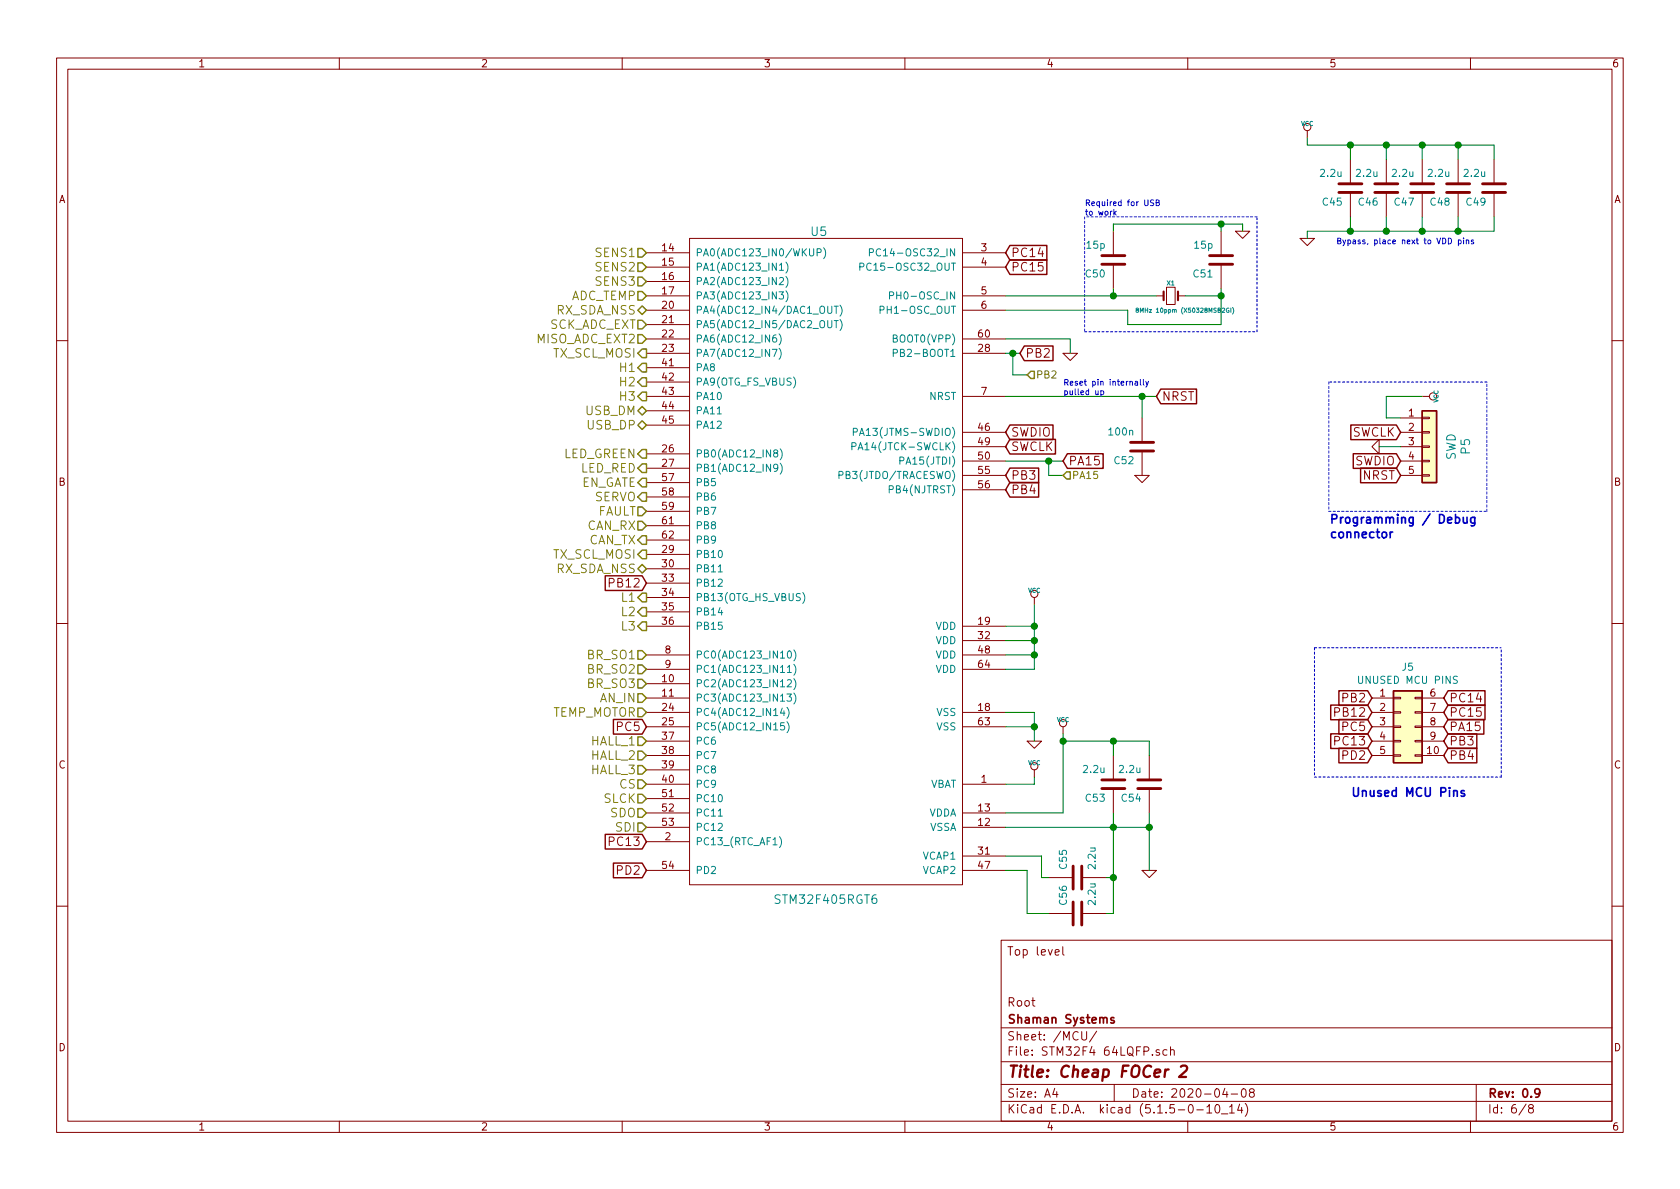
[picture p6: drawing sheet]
<svg xmlns="http://www.w3.org/2000/svg" width="297mm" height="210mm" viewBox="0 0 297 210" stroke-linecap="round" stroke-linejoin="round" font-family="sans-serif">
<g fill="none" stroke="#840000" stroke-width=".18">
<path d="M10 10.3h277v189.9h-277zM12 12.2h273v186.1h-273zM60 10.3v1.9M110 10.3v1.9M160 10.3v1.9M210 10.3v1.9M260 10.3v1.9M231.1 23.1v1.3M238.8 28.2v4.3M238.8 34v4.3M245.1 28.2v4.3M245.1 34v4.3"/>
<path d="M251.5 28.2v4.3M251.5 34v4.3M257.8 28.2v4.3M257.8 34v4.3M264.2 28.2v4.3M264.2 34v4.3M114.3 52.3h7.6M114.3 44.7h7.6M114.3 47.2h7.6M114.3 49.8h7.6M114.3 54.9h7.6M114.3 57.4h7.6"/>
<path d="M114.3 59.9h7.6M121.9 42.2h48.3v114.3h-48.3zM170.2 52.3h7.6M170.2 44.7h7.6M170.2 47.2h7.6M170.2 54.9h7.6M170.2 59.9h7.6M196.8 40.9v4.3M196.8 46.7v4.3M204.5 52.3h1.2M206.2 50.8h1.6v3h-1.6zM208.3 52.3h1.2"/>
<path d="M215.9 40.9v4.3M215.9 46.7v4.3M218.4 40.9h2.6l-1.3 1.3zM229.9 42.2h2.5l-1.3 1.2zM10 60.2h2M114.3 62.5h7.6M114.3 65h7.6M114.3 67.6h7.6M114.3 70.1h7.6M114.3 72.6h7.6M114.3 75.2h7.6M170.2 62.5h7.6"/>
<path d="M170.2 70.1h7.6M170.2 76.4h7.6M170.2 79h7.6M188 62.5h2.5l-1.3 1.2zM201.9 73.9v4.3M201.9 79.8v4.3M242.6 79l1.2-1.3v2.6zM247.6 76.4h3.9M247.6 79h3.9M247.6 73.9h3.9M251.5 76.3h1.2v.3h-1.2zM251.5 73.8h1.2v.2h-1.2z"/>
<path d="M251.5 78.9h1.2v.2h-1.2zM251.5 70.1h1.2M285 60.2h2M114.3 80.3h7.6M114.3 82.8h7.6M114.3 98h7.6M114.3 85.3h7.6M114.3 87.9h7.6M114.3 90.4h7.6M114.3 93h7.6M114.3 95.5h7.6M170.2 81.5h7.6"/>
<path d="M170.2 84.1h7.6M170.2 86.6h7.6M200.7 84.1h2.5l-1.3 1.2zM247.6 81.5h3.9M247.6 84.1h3.9M251.5 83.9h1.2v.3h-1.2zM251.5 81.4h1.2v.3h-1.2zM10 110.3h2M114.3 110.7h7.6M114.3 100.6h7.6M114.3 103.1h7.6M114.3 105.7h7.6"/>
<path d="M114.3 108.2h7.6M114.3 115.8h7.6M114.3 118.4h7.6M170.2 110.7h7.6M170.2 113.3h7.6M170.2 115.8h7.6M170.2 118.4h7.6M182.9 105.7v1.2M285 110.3h2M114.3 123.4h7.6M114.3 133.6h7.6M114.3 126h7.6"/>
<path d="M114.3 128.5h7.6M114.3 131.1h7.6M114.3 138.7h7.6M114.3 120.9h7.6M114.3 136.1h7.6M170.2 126h7.6M170.2 128.5h7.6M170.2 138.7h7.6M181.6 131.1h2.5l-1.2 1.2zM182.9 136.1v1.3M188 128.5v1.3M196.8 133.6v4.3"/>
<path d="M196.8 139.4v4.4M203.2 133.6v4.3M203.2 139.4v4.4M242.6 123.4h3.8M242.6 133.6h3.8M242.6 126h3.8M242.6 128.5h3.8M242.6 131.1h3.8M246.4 133.5h1.2v.2h-1.2zM246.4 130.9h1.2v.3h-1.2zM246.4 125.9h1.2v.2h-1.2zM246.4 123.3h1.2v.3h-1.2z"/>
<path d="M246.4 128.4h1.2v.2h-1.2zM250.2 133.5h1.3v.2h-1.3zM250.2 130.9h1.3v.3h-1.3zM250.2 125.9h1.3v.2h-1.3zM250.2 123.3h1.3v.3h-1.3zM250.2 128.4h1.3v.2h-1.3zM251.5 123.4h3.8M251.5 133.6h3.8M251.5 126h3.8M251.5 128.5h3.8M251.5 131.1h3.8M114.3 146.3h7.6"/>
<path d="M114.3 143.8h7.6M114.3 148.8h7.6M114.3 153.9h7.6M114.3 141.2h7.6M170.2 146.3h7.6M170.2 143.8h7.6M170.2 151.4h7.6M170.2 153.9h7.6M185.4 155.2h4.3M191.3 155.2h4.3M201.9 153.9h2.6l-1.3 1.3zM10 160.2h2"/>
<path d="M177 166.3h108v32h-108zM185.4 161.5h4.3M186.6 168.4l.7-.1-.1-.3-.4-.1-.2 .2v.7h.6M187.9 167.4v1.3l.2 .2M191.3 161.5h4.3M285 160.2h2M60 198.3v1.9M110 198.3v1.9M160 198.3v1.9M177 194.8h108M177 191.8h108M177 187.8h108"/>
<path d="M177 181.8h108M186.5 192.5l-.4 1h1M186.8 193v1M191.3 182.4v1.2l.3 .3h.2l.3-.3v-1.2M193.9 182.3l-1.3 2M197 191.8v3M205 185.7a.37 .37 0 0 0-.6 .1l.1 .2 .5 .2 .1 .1-.3 .3-.4-.1M206.3 185.7l-.4-.1-.3 .3 .1 .6 .2 .1 .4-.1M207 185.7a.37 .37 0 0 1 .6 .1v.8M207 185.1v1.5M210 198.3v1.9M211.6 196.3h1.2"/>
<path d="M213.4 195.8l.4-.5v1.5M213.4 196.8h.8M215 195.4l.3-.1a.94 .94 0 0 1 0 1.5 .8 .8 0 0 1-.6-.6 .8 .8 0 0 1 .3-.8zM216 197h1.1M216.6 192.5l-.4 1h.9M216.9 193v1M217.4 195.8l.4-.5v1.5M217.4 196.8h.8M217.7 193.5h1.1M219.2 195.2l-.4 1.1h.9M219.5 195.8v1M219.6 192.7l.4-.2a.94 .94 0 0 1 0 1.5 .82 .82 0 0 1-.4-1.3z"/>
<path d="M220.2 195.1a1.71 1.71 0 0 1 0 2.3M221.2 193.2l-.3-.3 .1-.2 .2-.2 .4 .1 .2 .2-.1 .2-.6 .2a.48 .48 0 0 0-.1 .7l.2 .1 .5-.1a.48 .48 0 0 0-.1-.7h-.1M260 198.3v1.9M261 191.8v6.5M269.8 195.2l-1.2 2M270.6 196l-.3-.2v-.2l.3-.3h.2l.3 .3-.1 .2-.6 .2a.48 .48 0 0 0-.1 .7l.3 .1 .4-.1a.48 .48 0 0 0-.2-.7"/>
<circle cx="231.1" cy="22.5" r=".63"/>
<circle cx="253.4" cy="70.1" r=".63"/>
<circle cx="182.9" cy="105" r=".63"/>
<circle cx="182.9" cy="135.5" r=".63"/>
<circle cx="188" cy="127.9" r=".63"/>
</g>
<path d="M197 180l-.4-.1-.2 .2 .1 .3 .5 .1v.3h-.6M272.2 193.2l-.2 .3-.5-.1-.1-.2v-.4l.1-.2 .5-.1 .2 .2a1.19 1.19 0 0 1-.2 1.2l-.5 .1" fill="none" stroke="#840000" stroke-width=".3"/>
<path d="M208.8 188.6l.3-.2h.5l.2 .2 .1 .4-.1 .3-1.3 1.1h1.2" fill="none" stroke="#840000" stroke-width=".41"/>
<g fill="none" stroke="#840000" stroke-width=".51">
<path d="M236.7 32.5h4.1M236.7 34h4.1M243.1 32.5h4M243.1 34h4M249.4 32.5h4.1M249.4 34h4.1M255.8 32.5h4M255.8 34h4M262.1 32.5h4.1M262.1 34h4.1M194.8 45.2h4.1M194.8 46.7h4.1"/>
<path d="M213.9 45.2h4M213.9 46.7h4M199.9 78.2h4.1M199.9 79.8h4.1M194.8 137.9h4.1M194.8 139.4h4.1M201.2 137.9h4M201.2 139.4h4M189.7 153.2v4M189.7 159.5v4.1M191.3 153.2v4M191.3 159.5v4.1"/>
</g>
<path d="M205.7 51.6v1.5M208.3 51.6v1.5" fill="none" stroke="#840000" stroke-width=".38"/>
<g fill="none" stroke="#008484" stroke-width=".18">
<path d="M137.7 51.6h.8l-.4 .5 .4 .1-.1 .6-.5 .1-.2-.1M137.7 59a1.4 1.4 0 0 1 0 2M137.8 49.2l.5-.1 .2 .3v.2l-.8 .7h.8M137.8 47.8h.7M139 46.3a1.47 1.47 0 0 1 0 2M139 48.9a1.47 1.47 0 0 1 0 1.9M139 51.4a1.47 1.47 0 0 1 0 2M144.5 44.6h.6v-.5l-.1-.1h-.5v1.3M145.6 43.8a1.47 1.47 0 0 1 0 1.9M147.5 54.1h.7M147.5 56.7h.7M147.9 54.1v1.3"/>
<path d="M147.9 56.7v1.3M148.5 54a1.4 1.4 0 0 1 0 1.9M148.5 56.5a1.4 1.4 0 0 1 0 1.9M152 47.2l.6-.1 .2-.1-.1-.3-.2-.2h-.5v1.3M153.7 44.6h.6l.1-.5-.2-.1h-.5v1.3M155.6 54.8l.7-.1v-.4l-.2-.2h-.5v1.3M155.7 44.1a.6 .6 0 0 0-.8 .4 .6 .6 0 0 0 .6 .8l.2-.2M157.3 52.3l.6-.1 .1-.2-.1-.3-.1-.1h-.5v1.3M201 54.8l-.1-.1a.22 .22 0 0 1 .2-.2 .22 .22 0 0 1 .2 .2 .31 .31 0 0 0-.4 .2 .31 .31 0 0 0 0 .3 .23 .23 0 0 0 .4-.1 .23 .23 0 0 0-.2-.3M217.3 54.5a.34 .34 0 0 0-.5 .4 .34 .34 0 0 0 .5 .3v-.3h-.2M217.6 54.5v.7M217.9 54.4h.1a.89 .89 0 0 1-.1 1.1"/>
<path d="M126.8 73.2h.7M137.7 61.6a1.4 1.4 0 0 1 0 1.9M137.9 79.4a1.47 1.47 0 0 1 0 1.9M150.6 78.9l.7-.1v-.4l-.7-.1v1.2M150.9 76.4l.6-.1v-.4l-.1-.2h-.5v1.3M157.9 62.4l.7-.1v-.4l-.7-.1v1.2M137 80.1l-.2-.2 .1-.3 .4-.1 .2 .2v.3l-.6 .2-.1 .1v.3l.2 .2h.4l.1-.2v-.4l-.2-.1M137.5 82.6l-.2 .3-.4-.1-.1-.2v-.3l.2-.2h.3l.2 .2a.88 .88 0 0 1-.2 1l-.4 .1M137.9 81.9a1.47 1.47 0 0 1 0 1.9M148.3 84h.6l.1-.5-.2-.1h-.5v1.2M159.1 81.5l.7-.1v-.5l-.2-.1h-.5v1.3M127 101.1h.7"/>
<path d="M139.2 118l.4-.4v1.3M139.2 118.9h.7M139.3 115.2l.2-.1a.69 .69 0 0 1 .4 .6 .69 .69 0 0 1-.4 .7l-.2-.1-.1-.4zM140.4 114.9a1.47 1.47 0 0 1 0 2M140.4 117.5a1.47 1.47 0 0 1 0 1.9M141.9 104.8a1.47 1.47 0 0 1 0 1.9M138.3 125.2l-.3 .9h.8M138.6 125.7v.8M138.7 127.8h-.7v.6l.5-.1 .2 .2v.3l-.2 .3-.5-.1M139.1 122.7h.8l-.4 .5 .4 .1v.6l-.2 .1-.6-.1M139.1 125.1a1.4 1.4 0 0 1 0 1.9M139.1 127.6a1.4 1.4 0 0 1 0 2"/>
<path d="M139.2 120.3l.5-.1 .2 .3v.2l-.8 .8h.8M140.4 120a1.47 1.47 0 0 1 0 1.9M140.4 122.5a1.47 1.47 0 0 1 0 2M127 144.3h.7M137.8 147.9a1.47 1.47 0 0 1 0 2"/>
</g>
<g fill="#ffffc2" stroke="#ffffc2" stroke-width=".18">
<path d="M246.4 122.2h5.1v12.7h-5.1z"/>
<path d="M251.5 72.6h2.5v12.7h-2.5z"/>
</g>
<g fill="none" stroke="#840000" stroke-width=".25">
<path d="M178.6 43.4h6.5v2.6h-6.5l-.8-1.3zM178.6 45.9h6.5v2.6h-6.5l-.8-1.3zM178.6 75.2h7.6v2.5h-7.6l-.8-1.3zM178.6 77.7h8v2.6h-8l-.8-1.3zM181.1 61.2h5.1v2.6h-5.1l-.8-1.3zM205.2 68.8h6.4v2.6h-6.4l-.7-1.3zM238.8 75.2h8.1l.7 1.2-.7 1.3h-8.1zM251.5 72.6h2.5v12.7h-2.5zM178.6 82.8h5v2.6h-5l-.8-1.3zM178.6 85.3h5v2.6h-5l-.8-1.3zM188.7 80.2h6.3v2.6h-6.3l-.7-1.3zM239.3 80.2h7.6l.7 1.3-.7 1.3h-7.6z"/>
<path d="M240.6 82.8h6.3l.7 1.3-.7 1.3h-6.3zM107 101.8h6.5l.8 1.3-.8 1.3h-6.5zM108.5 127.2h5l.8 1.3-.8 1.3h-5zM235.3 124.7h6.5l.8 1.3-.8 1.3h-6.5zM235.3 129.8h6.5l.8 1.3-.8 1.3h-6.5zM236.7 122.1h5.1l.8 1.3-.8 1.3h-5.1zM236.7 127.2h5.1l.8 1.3-.8 1.3h-5.1zM236.7 132.3h5.1l.8 1.3-.8 1.3h-5.1zM246.4 122.2h5.1v12.7h-5.1zM256 122.1h6.6v2.6h-6.6l-.7-1.3zM256 124.7h6.6v2.6h-6.6l-.7-1.3zM256 132.3h5.1v2.6h-5.1l-.7-1.3z"/>
<path d="M256 127.2h6.4v2.6h-6.4l-.7-1.3zM256 129.8h5.1v2.6h-5.1l-.7-1.3zM107 147.5h6.5l.8 1.3-.8 1.3h-6.5zM108.5 152.6h5l.8 1.3-.8 1.3h-5z"/>
</g>
<path d="M191.8 38.3v20.4M222.2 38.3h-30.4M191.8 58.7h30.4M222.2 58.7v-20.4M234.9 67.6v22.8M262.9 67.6h-28M234.9 90.4h28M262.9 90.4v-22.8M232.4 114.5v22.9M232.4 114.5h33M232.4 137.4h33M265.4 137.4v-22.9" fill="none" stroke="#0000c2" stroke-width=".18" stroke-dasharray=".4 .4"/>
<g fill="none" stroke="#008400" stroke-width=".18">
<path d="M215.9 39.6v1.3M231.1 24.4v1.2h33.1v2.6M238.8 25.6v2.6M238.8 38.3v2.6M245.1 25.6v2.6M245.1 38.3v2.6M251.5 25.6v2.6M251.5 38.3v2.6M257.8 25.6v2.6M257.8 38.3v2.6M264.2 38.3v2.6h-33.1v1.3M177.8 52.3h26.7"/>
<path d="M177.8 59.9h11.4v2.6M196.8 40.9v-1.3h22.9v1.3M196.8 51v1.3M209.5 52.3h6.4M215.9 51v6.4h-16.5v-2.5h-21.6M177.8 62.5h2.5M177.8 70.1h26.7M179.1 62.5v3.8h2.5M201.9 70.1v3.8M243.8 79h3.8M251.5 70.1h-6.4v3.8h2.5M177.8 81.5h10.2"/>
<path d="M185.4 81.5v2.6h2.6M177.8 115.8h5.1M177.8 113.3h5.1M177.8 110.7h5.1M182.9 106.9v11.5h-5.1M177.8 128.5h5.1M177.8 126h5.1v5.1M182.9 137.4v1.3h-5.1M188 129.8v14h-10.2M188 131.1h15.2v2.5M196.8 131.1v2.5M177.8 153.9h3.8v7.6h3.8"/>
<path d="M177.8 151.4h6.3v3.8h1.3M177.8 146.3h25.4M195.6 155.2h1.2M196.8 143.8v17.7h-1.2M203.2 143.8v10.1"/>
</g>
<g fill="none" stroke="#848400" stroke-width=".25">
<path d="M112.8 43.9h.7l.8 .8-.8 .8h-.7zM112.8 59.2h.7l.8 .7-.8 .8h-.7zM112.8 51.6h.7l.8 .7-.8 .8h-.7zM112.8 54.9l.7-.8 .8 .8-.8 .7zM112.8 49h.7l.8 .8-.8 .7h-.7zM112.8 46.5h.7l.8 .7-.8 .8h-.7zM112.8 56.6h.7l.8 .8-.8 .8h-.7zM112.8 62.5l.7-.8h.8v1.5h-.8zM112.8 75.2l.7-.8 .8 .8-.8 .7zM112.8 72.6l.7-.7 .8 .7-.8 .8zM113.5 69.3h.8v1.6h-.8l-.7-.8zM113.5 66.8h.8v1.5h-.8l-.7-.7z"/>
<path d="M113.5 64.3h.8v1.5h-.8l-.7-.8zM182.2 65.7h.7v1.2h-.7l-.6-.6zM112.8 92.2h.7l.8 .8-.8 .7h-.7zM112.8 95.5l.7-.8h.8v1.6h-.8zM112.8 80.3l.7-.8h.8v1.5h-.8zM112.8 82.8l.7-.8h.8v1.6h-.8zM112.8 85.3l.7-.7h.8v1.5h-.8zM112.8 89.7h.7l.8 .7-.8 .8h-.7zM113.5 87.1h.8v1.5h-.8l-.7-.7zM113.5 97.3h.8v1.5h-.8l-.7-.8zM188.6 83.4h.6v1.3h-.6l-.6-.6zM112.8 108.2l.7-.8h.8v1.6h-.8z"/>
<path d="M112.8 100.6l.7-.8 .8 .8-.8 .7zM112.8 115.1h.7l.8 .7-.8 .8h-.7zM112.8 117.6h.7l.8 .8-.8 .7h-.7zM113.5 110h.8v1.5h-.8l-.7-.8zM113.5 104.9h.8v1.5h-.8l-.7-.7zM112.8 122.7h.7l.8 .7-.8 .8h-.7zM112.8 125.2h.7l.8 .8-.8 .7h-.7zM112.8 135.4h.7l.8 .7-.8 .8h-.7zM112.8 137.9h.7l.8 .8-.8 .7h-.7zM112.8 120.1h.7l.8 .8-.8 .8h-.7zM112.8 130.3h.7l.8 .8-.8 .7h-.7zM112.8 132.8h.7l.8 .8-.8 .8h-.7z"/>
<path d="M112.8 143h.7l.8 .8-.8 .7h-.7zM112.8 145.5h.7l.8 .8-.8 .8h-.7zM112.8 140.5h.7l.8 .7-.8 .8h-.7z"/>
</g>
<g fill="none" stroke="#0000c2" stroke-width=".18">
<path d="M197 37v1M197.1 37.6l.3 .4M197.4 37.4l-.4 .3M204 35.4h-.5a.42 .42 0 0 0 .4 .6v.3h-.5M204.4 35.8h.5v-.4h-.5v1h.4l.2-.4-.3-.2M256.1 42.1a.51 .51 0 0 1 .5 .5 .51 .51 0 0 1-.5 .5zM257.9 42.5l.2-.1 .2 .2-.1 .5h-.3M257.9 42.4v1.1M258.8 42.1v.1M258.8 42.4v.7M259.3 42.5h.4v.6M259.3 42.4v.7"/>
<path d="M260.5 42.5l-.2-.1-.2 .2 .1 .1 .3 .1v.3h-.4M193.7 69.1l.1 .6h.4M194.2 69.1v.7M194.6 69.2l.3-.1 .2 .2-.1 .4h-.4M194.6 69.1v1M200.7 67.5h.4v.6M201.1 67.7h-.3l-.1 .2 .1 .2h.3M201.6 67.1v.9l.2 .1M202.2 67.1v.9l.1 .1M202.6 67.4l.2 .7M203.1 67.4l-.4 .9-.1 .1"/>
</g>
<path d="M246.2 94.1l-.4 .3M257.4 91.6l.4-.1 .3 .3v.4l-.2 .2h-.5M258.7 91.5l.1 .9 .4 .1 .2-.2M259.4 91.5v1M260.8 91.5v1.2l-.3 .3-.4-.1M260.8 91.6l-.5-.1-.2 .1v.7a.48 .48 0 0 0 .7 .1M258.9 139.9a.37 .37 0 0 0-.6 .1l.1 .2 .6 .3-.3 .3-.4-.1" fill="none" stroke="#0000c2" stroke-width=".3"/>
<g fill="#008400" stroke="#008400" stroke-width=".25">
<circle cx="257.8" cy="40.9" r=".51"/>
<circle cx="251.5" cy="40.9" r=".51"/>
<circle cx="245.1" cy="40.9" r=".51"/>
<circle cx="238.8" cy="25.6" r=".51"/>
<circle cx="201.9" cy="70.1" r=".51"/>
<circle cx="238.8" cy="40.9" r=".51"/>
<circle cx="196.9" cy="155.2" r=".51"/>
<circle cx="196.9" cy="146.3" r=".51"/>
<circle cx="182.9" cy="128.5" r=".51"/>
<circle cx="182.9" cy="115.8" r=".51"/>
<circle cx="182.9" cy="113.3" r=".51"/>
<circle cx="182.9" cy="110.7" r=".51"/>
<circle cx="215.9" cy="52.3" r=".51"/>
<circle cx="196.9" cy="52.3" r=".51"/>
<circle cx="185.4" cy="81.5" r=".51"/>
<circle cx="215.9" cy="39.6" r=".51"/>
<circle cx="188" cy="131.1" r=".51"/>
<circle cx="196.9" cy="131.1" r=".51"/>
<circle cx="203.2" cy="146.3" r=".51"/>
<circle cx="179.1" cy="62.5" r=".51"/>
<circle cx="257.8" cy="25.6" r=".51"/>
<circle cx="251.5" cy="25.6" r=".51"/>
<circle cx="245.1" cy="25.6" r=".51"/>
</g>
<text font-size="2.8" fill="#840000" x="178" y="190.5">Title: Cheap FOCer 2</text>
<g font-size="2.1" fill="#008484">
<text x="143.4" y="41.7">U5</text>
<text x="257.4" y="81.5" transform="rotate(-90 257.4 81.5)">SWD</text>
<text x="259.9" y="80.3" transform="rotate(-90 259.9 80.3)">P5</text>
<text x="137.4" y="159.8">STM32F405RGT6</text>
</g>
<g font-size="2.1" fill="#848400">
<text x="105.6" y="45.5">SENS1</text>
<text x="100.8" y="53.1">ADC_TEMP</text>
<text x="105.6" y="50.5">SENS3</text>
<text x="105.6" y="48">SENS2</text>
<text x="97" y="58.2">SCK_ADC_EXT</text>
<text x="98.4" y="55.6">RX_SDA_NSS</text>
<text x="94.8" y="60.7">MISO_ADC_EXT2</text>
<text x="97.8" y="63.2">TX_SCL_MOSI</text>
<text x="109.8" y="65.8">H1</text>
<text x="109.8" y="70.9">H3</text>
<text x="109.8" y="68.3">H2</text>
<text x="103.6" y="73.4">USB_DM</text>
<text x="103.9" y="75.9">USB_DP</text>
<text x="99.5" y="81">LED_GREEN</text>
<text x="102.6" y="83.6">LED_RED</text>
<text x="102.5" y="86.1">EN_GATE</text>
<text x="105.1" y="88.6">SERVO</text>
<text x="103.8" y="93.7">CAN_RX</text>
<text x="105.6" y="91.2">FAULT</text>
<text x="97.8" y="98.8">TX_SCL_MOSI</text>
<text x="98.4" y="101.3">RX_SDA_NSS</text>
<text x="104" y="96.3">CAN_TX</text>
<text x="110" y="106.4">L1</text>
<text x="110" y="111.5">L3</text>
<text x="110" y="109">L2</text>
<text x="104" y="116.6">BR_SO1</text>
<text x="104" y="119.1">BR_SO2</text>
<text x="104" y="121.7">BR_SO3</text>
<text x="106.1" y="124.2">AN_IN</text>
<text x="97.5" y="126.7">TEMP_MOTOR</text>
<text x="104.5" y="131.8">HALL_1</text>
<text x="104.5" y="136.9">HALL_3</text>
<text x="104.5" y="134.4">HALL_2</text>
<text x="106.8" y="142">SLCK</text>
<text x="109.6" y="139.4">CS</text>
<text x="107.9" y="144.5">SDO</text>
<text x="109" y="147.1">SDI</text>
</g>
<g font-size="2.1" fill="#840000">
<text x="178.7" y="45.5">PC14</text>
<text x="178.7" y="48">PC15</text>
<text x="181.3" y="63.2">PB2</text>
<text x="205.4" y="70.9">NRST</text>
<text x="178.7" y="77.2">SWDIO</text>
<text x="239" y="77.2">SWCLK</text>
<text x="178.7" y="79.8">SWCLK</text>
<text x="188.9" y="82.3">PA15</text>
<text x="239.5" y="82.3">SWDIO</text>
<text x="178.7" y="84.8">PB3</text>
<text x="178.7" y="87.4">PB4</text>
<text x="241" y="84.8">NRST</text>
<text x="108.1" y="103.9">PB12</text>
<text x="237.5" y="124.2">PB2</text>
<text x="256.2" y="124.2">PC14</text>
<text x="109.2" y="129.3">PC5</text>
<text x="236.3" y="126.7">PB12</text>
<text x="236.3" y="131.8">PC13</text>
<text x="237.5" y="129.3">PC5</text>
<text x="256.2" y="126.7">PC15</text>
<text x="256.2" y="129.3">PA15</text>
<text x="256.2" y="131.8">PB3</text>
<text x="237.5" y="134.4">PD2</text>
<text x="256.2" y="134.4">PB4</text>
<text x="108.1" y="149.6">PC13</text>
<text x="109.2" y="154.7">PD2</text>
<text x="178" y="169">Top level</text>
<text x="178" y="178">Root</text>
<text x="178" y="184">Sheet: /MCU/</text>
<text x="178" y="181">Shaman Systems</text>
<text x="178" y="186.7">File: STM32F4 64LQFP.sch</text>
<text x="178" y="196.9">KiCad E.D.A. kicad (5.1.5-0-10_14)</text>
<text x="178" y="194.1">Size: A4</text>
<text x="200" y="194.1">Date: 2020-04-08</text>
<text x="263" y="194.1">Rev: 0.9</text>
<text x="263" y="196.9">Id: 6/8</text>
</g>
<g font-size="2.1" fill="#0000c2">
<text x="234.9" y="92.6">Programming / Debug</text>
<text x="234.9" y="95.2">connector</text>
<text x="238.8" y="140.9">Unused MCU Pins</text>
</g>
<g font-size="1.8" fill="#840000">
<text x="35" y="11.9">1</text>
<text x="85" y="11.9">2</text>
<text x="135" y="11.9">3</text>
<text x="185" y="11.9">4</text>
<text x="235" y="11.9">5</text>
<text x="285" y="11.9">6</text>
<text x="10.4" y="35.9">A</text>
<text x="285.4" y="35.9">A</text>
<text x="117.1" y="44.4">14</text>
<text x="117.1" y="47">15</text>
<text x="173.5" y="44.4">3</text>
<text x="173.5" y="47">4</text>
<text x="117.1" y="49.5">16</text>
<text x="117.1" y="52.1">17</text>
<text x="173.5" y="52.1">5</text>
<text x="117.1" y="54.6">20</text>
<text x="117.1" y="57.1">21</text>
<text x="117.1" y="59.7">22</text>
<text x="173" y="59.7">60</text>
<text x="173.5" y="54.6">6</text>
<text x="117.1" y="62.2">23</text>
<text x="117.1" y="64.8">41</text>
<text x="173" y="62.2">28</text>
<text x="117.1" y="67.3">42</text>
<text x="117.1" y="69.8">43</text>
<text x="173.5" y="69.8">7</text>
<text x="117.1" y="72.4">44</text>
<text x="117.1" y="74.9">45</text>
<text x="173" y="76.2">46</text>
<text x="249.1" y="73.7">1</text>
<text x="249.1" y="76.2">2</text>
<text x="117.1" y="80">26</text>
<text x="117.1" y="82.5">27</text>
<text x="173" y="78.7">49</text>
<text x="173" y="81.3">50</text>
<text x="173" y="83.8">55</text>
<text x="249.1" y="78.7">3</text>
<text x="249.1" y="81.3">4</text>
<text x="249.1" y="83.8">5</text>
<text x="10.4" y="85.9">B</text>
<text x="117.1" y="85.1">57</text>
<text x="117.1" y="87.6">58</text>
<text x="173" y="86.4">56</text>
<text x="285.4" y="85.9">B</text>
<text x="117.1" y="90.2">59</text>
<text x="117.1" y="92.7">61</text>
<text x="117.1" y="95.2">62</text>
<text x="117.1" y="97.8">29</text>
<text x="117.1" y="100.3">30</text>
<text x="117.1" y="102.9">33</text>
<text x="117.1" y="105.4">34</text>
<text x="117.1" y="107.9">35</text>
<text x="117.1" y="110.5">36</text>
<text x="173" y="110.5">19</text>
<text x="173" y="113">32</text>
<text x="117.6" y="115.6">8</text>
<text x="117.6" y="118.1">9</text>
<text x="173" y="115.6">48</text>
<text x="173" y="118.1">64</text>
<text x="117.1" y="120.6">10</text>
<text x="117.1" y="123.2">11</text>
<text x="117.1" y="125.7">24</text>
<text x="173" y="125.7">18</text>
<text x="244" y="123.2">1</text>
<text x="244" y="125.7">2</text>
<text x="252.9" y="123.2">6</text>
<text x="252.9" y="125.7">7</text>
<text x="117.1" y="128.3">25</text>
<text x="117.1" y="130.8">37</text>
<text x="173" y="128.3">63</text>
<text x="244" y="128.3">3</text>
<text x="244" y="130.8">4</text>
<text x="252.9" y="128.3">8</text>
<text x="252.9" y="130.8">9</text>
<text x="10.4" y="135.9">C</text>
<text x="117.1" y="133.3">38</text>
<text x="117.1" y="135.9">39</text>
<text x="244" y="133.3">5</text>
<text x="252.4" y="133.3">10</text>
<text x="285.4" y="135.9">C</text>
<text x="117.1" y="138.4">40</text>
<text x="117.1" y="141">51</text>
<text x="117.1" y="143.5">52</text>
<text x="173" y="143.5">13</text>
<text x="173.5" y="138.4">1</text>
<text x="117.1" y="146">53</text>
<text x="117.6" y="148.6">2</text>
<text x="173" y="146">12</text>
<text x="117.1" y="153.7">54</text>
<text x="173" y="151.1">31</text>
<text x="173" y="153.7">47</text>
<text x="10.4" y="185.9">D</text>
<text x="285.4" y="185.9">D</text>
<text x="35" y="199.9">1</text>
<text x="85" y="199.9">2</text>
<text x="135" y="199.9">3</text>
<text x="185" y="199.9">4</text>
<text x="235" y="199.9">5</text>
<text x="285" y="199.9">6</text>
</g>
<g font-size="1.8" fill="#008484">
<text x="233.6" y="31.3">2.2u</text>
<text x="239.9" y="31.3">2.2u</text>
<text x="246.3" y="31.3">2.2u</text>
<text x="252.6" y="31.3">2.2u</text>
<text x="259" y="31.3">2.2u</text>
<text x="233.9" y="36.4">C45</text>
<text x="240.3" y="36.4">C46</text>
<text x="246.6" y="36.4">C47</text>
<text x="253" y="36.4">C48</text>
<text x="259.3" y="36.4">C49</text>
<text x="122.9" y="45.3">PA0(ADC123_IN0/WKUP)</text>
<text x="122.9" y="47.9">PA1(ADC123_IN1)</text>
<text x="153.6" y="47.9">PC15-OSC32_OUT</text>
<text x="155.6" y="45.3">PC14-OSC32_IN</text>
<text x="192.2" y="44">15p</text>
<text x="211.3" y="44">15p</text>
<text x="122.9" y="50.4">PA2(ADC123_IN2)</text>
<text x="122.9" y="53">PA3(ADC123_IN3)</text>
<text x="158.5" y="53">PH0-OSC_IN</text>
<text x="192" y="49.1">C50</text>
<text x="211.1" y="49.1">C51</text>
<text x="122.9" y="55.5">PA4(ADC12_IN4/DAC1_OUT)</text>
<text x="122.9" y="58">PA5(ADC12_IN5/DAC2_OUT)</text>
<text x="156.6" y="55.5">PH1-OSC_OUT</text>
<text x="122.9" y="60.6">PA6(ADC12_IN6)</text>
<text x="122.9" y="63.1">PA7(ADC12_IN7)</text>
<text x="122.9" y="65.7">PA8</text>
<text x="158.3" y="60.6">BOOT0(VPP)</text>
<text x="159" y="63.1">PB2-BOOT1</text>
<text x="122.9" y="68.2">PA9(OTG_FS_VBUS)</text>
<text x="122.9" y="70.7">PA10</text>
<text x="164.3" y="70.7">NRST</text>
<text x="122.9" y="73.3">PA11</text>
<text x="122.9" y="75.8">PA12</text>
<text x="152.3" y="77.1">PA13(JTMS-SWDIO)</text>
<text x="196.2" y="77">100n</text>
<text x="122.9" y="80.9">PB0(ADC12_IN8)</text>
<text x="122.9" y="83.4">PB1(ADC12_IN9)</text>
<text x="151.9" y="79.6">PA14(JTCK-SWCLK)</text>
<text x="159.7" y="82.2">PA15(JTDI)</text>
<text x="197.1" y="82.1">C52</text>
<text x="122.9" y="86">PB5</text>
<text x="122.9" y="88.5">PB6</text>
<text x="149" y="84.7">PB3(JTDO/TRACESWO)</text>
<text x="157.7" y="87.2">PB4(NJTRST)</text>
<text x="122.9" y="91.1">PB7</text>
<text x="122.9" y="93.6">PB8</text>
<text x="122.9" y="98.7">PB10</text>
<text x="122.9" y="101.2">PB11</text>
<text x="122.9" y="96.1">PB9</text>
<text x="122.9" y="103.8">PB12</text>
<text x="122.9" y="106.3">PB13(OTG_HS_VBUS)</text>
<text x="122.9" y="108.8">PB14</text>
<text x="122.9" y="111.4">PB15</text>
<text x="165.4" y="111.4">VDD</text>
<text x="165.4" y="113.9">VDD</text>
<text x="122.9" y="116.5">PC0(ADC123_IN10)</text>
<text x="122.9" y="119">PC1(ADC123_IN11)</text>
<text x="165.4" y="116.5">VDD</text>
<text x="165.4" y="119">VDD</text>
<text x="248" y="118.6">J5</text>
<text x="122.9" y="121.5">PC2(ADC123_IN12)</text>
<text x="122.9" y="124.1">PC3(ADC123_IN13)</text>
<text x="240.6" y="120.9">UNUSED MCU PINS</text>
<text x="122.9" y="126.6">PC4(ADC12_IN14)</text>
<text x="122.9" y="129.2">PC5(ADC12_IN15)</text>
<text x="122.9" y="131.7">PC6</text>
<text x="165.6" y="126.6">VSS</text>
<text x="165.6" y="129.2">VSS</text>
<text x="122.9" y="134.2">PC7</text>
<text x="122.9" y="136.8">PC8</text>
<text x="191.7" y="136.7">2.2u</text>
<text x="198" y="136.7">2.2u</text>
<text x="122.9" y="139.3">PC9</text>
<text x="122.9" y="141.9">PC10</text>
<text x="164.3" y="139.3">VBAT</text>
<text x="192" y="141.8">C53</text>
<text x="198.4" y="141.8">C54</text>
<text x="122.9" y="149.5">PC13_(RTC_AF1)</text>
<text x="122.9" y="144.4">PC11</text>
<text x="122.9" y="146.9">PC12</text>
<text x="164.2" y="144.4">VDDA</text>
<text x="164.3" y="146.9">VSSA</text>
<text x="122.9" y="154.6">PD2</text>
<text x="163.3" y="152">VCAP1</text>
<text x="163.3" y="154.6">VCAP2</text>
<text x="188.6" y="153.6" transform="rotate(-90 188.6 153.6)">C55</text>
<text x="193.7" y="153.5" transform="rotate(-90 193.7 153.5)">2.2u</text>
<text x="188.6" y="160" transform="rotate(-90 188.6 160)">C56</text>
<text x="193.7" y="159.9" transform="rotate(-90 193.7 159.9)">2.2u</text>
</g>
<g font-size="1.8" fill="#848400">
<text x="183.1" y="66.9">PB2</text>
<text x="189.5" y="84.7">PA15</text>
</g>
<g font-size="1.4" fill="#0000c2">
<text x="191.8" y="36.4">Required for USB</text>
<text x="191.8" y="38.1">to work</text>
<text x="236.2" y="43.2">Bypass, place next to VDD pins</text>
<text x="188" y="68.2">Reset pin internally</text>
<text x="188" y="69.8">pulled up</text>
</g>
<g font-size="1.1" fill="#008484">
<text x="230" y="22.3">VCC</text>
<text x="206.4" y="50.5">X1</text>
<text x="201.9" y="55.3">8MHz 10ppm (X50328MSB2GI)</text>
<text x="254.3" y="71.2" transform="rotate(-90 254.3 71.2)">VCC</text>
<text x="181.8" y="104.8">VCC</text>
<text x="186.8" y="127.7">VCC</text>
<text x="181.8" y="135.3">VCC</text>
</g>
</svg>
